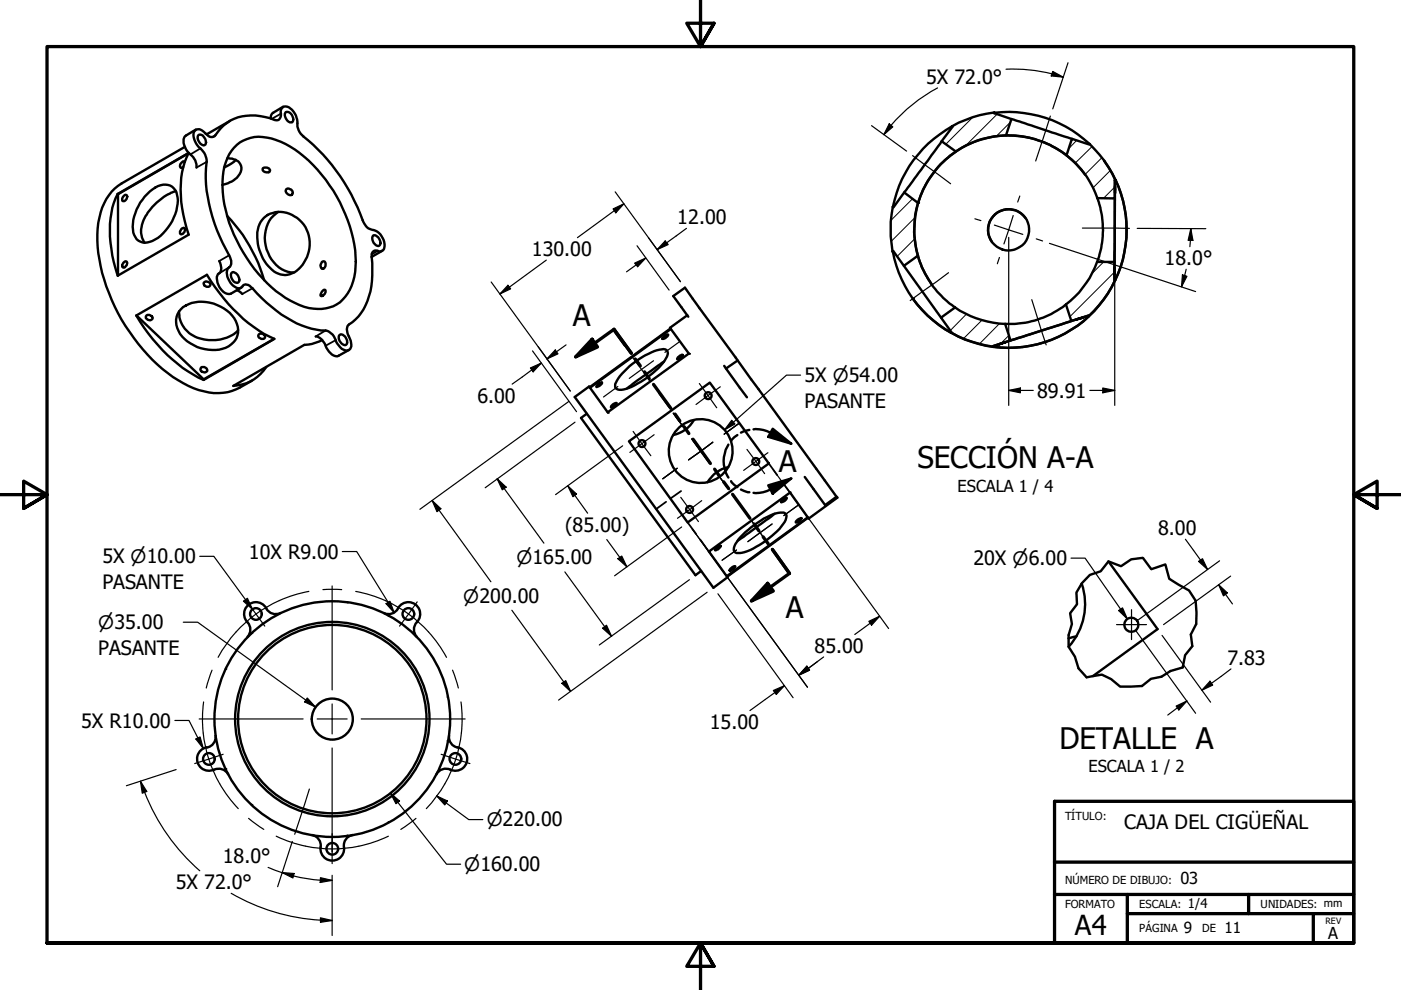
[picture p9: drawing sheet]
<svg xmlns="http://www.w3.org/2000/svg" width="297mm" height="210mm" viewBox="0 0 297 210" stroke-linecap="round" stroke-linejoin="round" font-family="sans-serif">
<!-- layer: Hatch (ANSI) -->
<g fill="none" stroke="#000" stroke-width=".21">
<path d="M206.2 24.9l-5.7 5.7M211.4 24.2l-6.7 6.7M214.2 25.9l-3 3M228.3 29.8l-1.7 1.7M231.5 31.1l-3.5 3.5M233.6 33.4l-3.5 3.6M235.4 36.2l-3.7 3.6M236.3 39.7l-2.3 2.3M193.5 42.1l-4.6 4.6M193.9 50.6l-3.7 3.8M194 46.1l-5 5.1M234 55.5l-2.5 2.5"/>
<path d="M236.3 57.7l-9.5 9.5M200.3 66.7l-.7 .8M204.9 66.6l-3.4 3.5M208.2 67.9l-3.9 3.9M212 68.6l-4.4 4.3M213.9 71.1l-1.7 1.8"/>
</g>
<!-- layer: Visible (ANSI) -->
<g fill="none" stroke="#000" stroke-width=".51">
<path d="M39.2 34.3h-.1a.86 .86 0 0 0-.7 1.3l.5-.2M39.2 31.2l-13.4 7.7a11.2 11.2 0 0 0-5 8.4 32.5 32.5 0 0 0 3.5 17.7 38.4 38.4 0 0 0 13.5 15.6 15 15 0 0 0 10.5 2.6 16.3 16.3 0 0 0 5.2-2.5M39.9 32.5l-14.9 8.7M41.5 27.6a1.31 1.31 0 0 1 1.7 .4l.7 .5a1.12 1.12 0 0 0 1.8 .2 9.1 9.1 0 0 1 10.4-3.9l1.1 .3a2.18 2.18 0 0 0 1.9 .3l.4-.6 .1-.7a1.16 1.16 0 0 1 .5-1.5 1.16 1.16 0 0 1 1.5 .4 4.3 4.3 0 0 1 1.5 3.8l.7 1.6a43.2 43.2 0 0 1 13.5 19.1 3.2 3.2 0 0 0 2.3 1.4 3.2 3.2 0 0 1 1.6 4.2 1.12 1.12 0 0 1-1.4 0 1.01 1.01 0 0 0-1 1.4 18 18 0 0 1-1.7 11.1 10.7 10.7 0 0 1-3.3 3.4 2.93 2.93 0 0 0 .4 2.8l.2 .8a1.2 1.2 0 0 1-.4 1.6 1.2 1.2 0 0 1-1.5-.3l-1.2-1.3a2.98 2.98 0 0 0-3.2-2.5 22.9 22.9 0 0 1-12.6-6.9l-2.3-2.3a1.09 1.09 0 0 0-1-.6 1.09 1.09 0 0 0-1 .6 1.9 1.9 0 0 1-2.4-1 2.83 2.83 0 0 1-.4-3 1.67 1.67 0 0 0 .4-2.4 35.8 35.8 0 0 1-5.2-17.8l.1-1.2a3.8 3.8 0 0 0-1.5-4.3 3.8 3.8 0 0 1-1.1-3.2zM41.5 27.5l-2.1 1.2a2.28 2.28 0 0 0 0 3l.6 .7a3.7 3.7 0 0 1 1.7 3.1M42.1 28.6a1.4 1.4 0 0 1 1.3 .7 1.4 1.4 0 0 1 0 1.5 1.52 1.52 0 0 1-1.3-2.2zM48.2 33.6h.3a2.59 2.59 0 0 1 2.7 1.9 4 4 0 0 1-3.2 3.5l-.9 .2M48.8 25.6l-5 2.9M49.6 31.3a7.8 7.8 0 0 1 8.9-1.6 24.3 24.3 0 0 1 11.3 9.6 30.2 30.2 0 0 1 5.6 16.2 10.2 10.2 0 0 1-4 9.1 9.4 9.4 0 0 1-8.9-.4 27.1 27.1 0 0 1-11.6-11.9 25 25 0 0 1-3.3-17l.3-.9a7.7 7.7 0 0 1 1.7-3.1zM50 33.9l-.8 .7-1.7 .9M55.8 35.7l.3-.2a.73 .73 0 0 1 .8 .1 .73 .73 0 0 1 .2 .8 .86 .86 0 0 1-.9 .1 .86 .86 0 0 1-.4-.8zM60 22.6l-2.3 1.4-.2 .5-.1 .6"/>
<path d="M60.6 23.8a1.41 1.41 0 0 1 1.3 .6 1.41 1.41 0 0 1 0 1.5 1.52 1.52 0 0 1-1.3-2.1zM199.6 29.9l-7.9 10.9M201.9 26.8h.1l-2.4 3.1 3 2.2M201.9 26.8h.1M201.9 26.8a25.1 25.1 0 0 0-12.6 17.1M202.6 32.1a21.1 21.1 0 0 0-8 10.9M210.8 23.8a23.7 23.7 0 0 0-8.9 3M210.8 23.8v.2l3.6 1.2-1.1 3.5M210.8 23.9a25.2 25.2 0 0 1 20.2 6.6M210.8 23.8v.2M213.3 28.7a20 20 0 0 0-10.7 3.4M213.3 28.7a21 21 0 0 1 12.8 4.2"/>
<path d="M214.4 25.2l12.9 4.2M226.1 32.9a19.6 19.6 0 0 1 6.6 9.1M230.1 37.1a20 20 0 0 0-27.9-4.6 20 20 0 0 0-4.6 27.9M231 30.5a23.6 23.6 0 0 1 5.5 7.7h-.2v3.9l-3.6-.1M231 30.5l-.1 .1-3.6-1.2-1.2 3.5M234.1 34.1a25 25 0 0 1-5.6 35 25 25 0 0 1-35-5.8M236.3 38.2v21.2M236.4 39.5v1.4zM236.4 38.2h.1a25.2 25.2 0 0 1-.1 21.3v-.1M25 41.1l15-8.7a21 21 0 0 0-.8 14.5l.8 2.9-15 8.7a25.2 25.2 0 0 1-.9-15.5zM25 41.1v17.3M26.2 55.7a.48 .48 0 0 1 .7-.2 .83 .83 0 0 1-.9 1.2l-.1-.5z"/>
<path d="M26.4 41.4l.3-.1a.72 .72 0 0 1 .1 .9 .72 .72 0 0 1-.9 .3v-.4zM30.7 41.7a6.1 6.1 0 0 1 4.4-2.5 2.72 2.72 0 0 1 2.6 2.7 10 10 0 0 1-5.4 9.2 2.71 2.71 0 0 1-4.1-2.4 10.3 10.3 0 0 1 2.5-7zM37.3 40.5a11.4 11.4 0 0 0-7.3 7.5 4.3 4.3 0 0 0 .7 3.5M38.4 48.6l.5-.3a.77 .77 0 0 1 .2 .9 .77 .77 0 0 1-.8 .4l-.1-.5zM43.2 60a.8 .8 0 0 1 .9-.2 .8 .8 0 0 1 .5 .7 .77 .77 0 0 1-.9 .3 .77 .77 0 0 1-.5-.8zM46.5 55.3a1.9 1.9 0 0 1-.3 2.8 3.3 3.3 0 0 0 1.6 4l.6 .2h.6l2.1-1.3M48.1 45.8a33.1 33.1 0 0 1 7.9 13.6M49.1 57.8a1.34 1.34 0 0 1 1.6 1.5v.3a.9 .9 0 0 1-.9 .3 .9 .9 0 0 1-.7-.8l-.1-.6zM55.9 46.2a5.6 5.6 0 0 1 7.6 .4 7 7 0 0 1-1.6 11.3 4.1 4.1 0 0 1-5.1-1.5 9.2 9.2 0 0 1-1.8-8.8zM59 44.9a6.8 6.8 0 0 0-2.2 8.7 6 6 0 0 0 5.5 4.2M60.7 40.1a.84 .84 0 0 1 1.1 .1 .84 .84 0 0 1 0 1.1 .93 .93 0 0 1-.9-.2 .93 .93 0 0 1-.2-1zM68.3 55.5a.5 .5 0 0 1 .6 0 .5 .5 0 0 1 .1 .7 .56 .56 0 0 1-.2 .7 .56 .56 0 0 1-.7-.2 .98 .98 0 0 1 .2-1.2z"/>
<path d="M79.1 49.9a1.43 1.43 0 0 1 1.4 2.1 .86 .86 0 0 1-1.3-.5l-.3-.9zM81 53.2l-2.2 1.3M189.2 53.3l.2-.1 2.2 3.2 3-2.2M189.3 53.3a24.8 24.8 0 0 0 12.4 17.3v-.1M189.4 53.2l-.2 .1M191.6 56.4l7.9 10.9M194.6 43l-2.9-2.2-2.3 3.2-.1-.1a27.3 27.3 0 0 0-.1 9.4M194.6 43a20.6 20.6 0 0 0 0 11.2M194.6 54.2a19.7 19.7 0 0 0 7.9 11M217.4 46.2a4.4 4.4 0 0 0-6.1-1 4.4 4.4 0 0 0-1 6.1M232.6 55.5h3.7v3.9h.1M232.6 55.5a20.1 20.1 0 0 1-6.6 9.1"/>
<path d="M232.7 42a19.1 19.1 0 0 1-.1 13.5M236.3 56.7v1.5zM236.3 42.1v13.4M236.4 59.4a24.6 24.6 0 0 1-5.6 7.6M28.9 66.9l15-8.6a35 35 0 0 0 13.2 13l1.1 .6-15 8.7a33.2 33.2 0 0 1-14.3-13.7zM29 66.9l14.2 13.5M31.1 66.9a.83 .83 0 0 1 1.2 .7 .8 .8 0 0 1-.9 .2 .8 .8 0 0 1-.5-.7zM38 66a6.1 6.1 0 0 0 5.8 6 7.9 7.9 0 0 0 6.7-2M38.4 65.6a7.4 7.4 0 0 1 9-.2 5.3 5.3 0 0 1 2.8 6.3 5.6 5.6 0 0 1-6.1 2.4 7.5 7.5 0 0 1-6.7-5.2 3.7 3.7 0 0 1 1-3.3zM42.6 77.9a.76 .76 0 0 1 .9 0 .76 .76 0 0 1 .3 .9 .76 .76 0 0 1-.9 0 .76 .76 0 0 1-.3-.9zM50.2 61.6l.6 .2 .6 .5M54.9 70.9a.75 .75 0 0 1 .9-.1 .75 .75 0 0 1 .3 .9 .83 .83 0 0 1-1.3-.7z"/>
<path d="M58.1 71.9l-14.9 8.5v.2M66.9 71.3a2.95 2.95 0 0 1 2.3 2.5 2.69 2.69 0 0 0 2.4 1.7l2.4-1.3M68.3 72.1l-.7 .3a7.9 7.9 0 0 1-3.1 .7l-15 8.7a8.7 8.7 0 0 0 7-4M68.5 61.6l.1-.1a.34 .34 0 0 1 .5 .1 .34 .34 0 0 1-.1 .5l-.3 .4a.39 .39 0 0 1-.3 .3 .39 .39 0 0 1-.5-.3zM72 71a1.34 1.34 0 0 1 1.6 1.6v.2a.65 .65 0 0 1-.6 .4 .65 .65 0 0 1-.6-.4l-.5-.8-.1-.6zM131.9 79.2a16.3 16.3 0 0 1 8.4-5.1 .97 .97 0 0 1 1.2 .3 .97 .97 0 0 1-.1 1.2 16.5 16.5 0 0 1-9.6 7 1 1 0 0 1-1.3-.3 1 1 0 0 1 .1-1.2zM140.5 71.6l.9-.7 .3 .1a1.58 1.58 0 0 1-1.2 .9zM140.8 76.7l-7.8 5.6M142.2 69.6l-17.2 12.5M142.2 69.8l-17.1 12.4M143.8 75.7l.9-.5a1.26 1.26 0 0 1-1.1 1zM145.7 66.8l-3.7 2.7 4 5.5-17.2 12.4-3.9-5.4-3 2.2 29.4 40.4 2.9-2.2-3.9-5.5 17.2-12.5 3.9 5.6 6.1-4.5-.1-.2"/>
<path d="M145.9 67.2l-3.2-4.4 2.5-1.8 32.2 44.3M153.5 77.6l4.9 6.6M156.4 76.4l-2.5 1.7M201.7 70.5a25.4 25.4 0 0 0 8.9 3M202.5 65.2a20.1 20.1 0 0 0 10.6 3.5M202.5 65.2l-3 2.1 2.2 3.2M211.8 73l1.4-.4zM213.1 68.7l1.1 3.5-3.6 1.2v.1M226 64.6l1.1 3.4 3.7-1.1v.1M226 64.6a19.3 19.3 0 0 1-12.9 4.1M227.1 68l-12.9 4.2M228.2 67.7l1.4-.4z"/>
<path d="M230.8 66.9l-20.2 6.5v.1M230.8 67h.1a24.8 24.8 0 0 1-20.3 6.5M124.4 87.7l-1.2 .9 24.2 33.4 1.3-.9M126.7 81.4l.9-.3a1.3 1.3 0 0 1-1.2 .9zM129.6 86.1l.5-.5 .6-.2a1.3 1.3 0 0 1-1.2 .9zM133.3 93.6l17.2-12.5 12.5 17.2-17.2 12.5zM147.1 89.1a6.8 6.8 0 0 1-4.4 3.1M154.4 99a6.9 6.9 0 0 0-4.4 3.3M151.8 116.2l.5-.4 .5-.1a1.3 1.3 0 0 1-1.2 .9zM157.5 113.3a18.3 18.3 0 0 1 7.5-4.6h.4a1 1 0 0 1 1.2 .3 1 1 0 0 1 0 1.3 17.2 17.2 0 0 1-6.9 6 4.9 4.9 0 0 1-3.8 .8 1.35 1.35 0 0 1 .1-1.8zM164.2 108.9l-7.8 5.8M165.7 106.2l1.1-.7a1.1 1.1 0 0 1-1.2 1z"/>
<path d="M168.8 110.5l1.1-.7a1.1 1.1 0 0 1-1.2 1zM170.6 101.1l4.3 6 2.5-1.8M171.3 109.7l-17.2 12.4M171.3 109.8l-17.1 12.5M235 119l10.4 14.4-13.7 10M59.4 130a2.36 2.36 0 0 1-3.2-1.4 2.51 2.51 0 0 0-3.6-.3 2.51 2.51 0 0 0-.1 3.6 2.25 2.25 0 0 1 0 3.1M81.4 130a2.36 2.36 0 0 0 3.2-1.4 2.51 2.51 0 0 1 3.6-.3 2.51 2.51 0 0 1 .2 3.6 2.25 2.25 0 0 0 0 3.1M154.9 120.6l.6-.5h.4a1.14 1.14 0 0 1-1.2 .8zM228.2 134.9l-1.6 .5M229.3 123.8a13.5 13.5 0 0 1-2.7 13.3M43.9 158.4a2.51 2.51 0 0 0-2 3.3 2.51 2.51 0 0 0 3.5 1.5M45.7 156a2.25 2.25 0 0 1-1.8 2.5"/>
<path d="M95.2 156a2.25 2.25 0 0 0 1.8 2.5M97 158.4a2.51 2.51 0 0 1 1.9 3.3 2.51 2.51 0 0 1-3.4 1.5M45.4 163.2a2.25 2.25 0 0 1 3 1M66.1 177a2.25 2.25 0 0 1 1.9 2.6M68 179.6a2.51 2.51 0 0 0 2.5 2.9 2.51 2.51 0 0 0 2.4-2.9M74.8 177a2.25 2.25 0 0 0-1.9 2.6M95.5 163.2a2.25 2.25 0 0 0-3 1"/>
<circle cx="213.8" cy="48.7" r="4.4"/>
<circle cx="136.1" cy="94" r=".73"/>
<circle cx="148.6" cy="95.6" r="6.8"/>
<circle cx="150.1" cy="83.9" r=".73"/>
<circle cx="160.2" cy="97.9" r=".73"/>
<circle cx="146.2" cy="108" r=".73"/>
<circle cx="54.3" cy="130.2" r="1.24"/>
<circle cx="86.6" cy="130.2" r="1.24"/>
<circle cx="239.9" cy="132.5" r="1.49"/>
<circle cx="70.5" cy="152.5" r="25"/>
<circle cx="70.5" cy="152.5" r="4.4"/>
<circle cx="70.5" cy="152.5" r="20"/>
<circle cx="70.5" cy="152.5" r="20.6"/>
<circle cx="44.3" cy="160.9" r="1.24"/>
<circle cx="70.5" cy="180" r="1.24"/>
<circle cx="96.6" cy="160.9" r="1.24"/>
</g>
<!-- layer: Visible Narrow (ANSI) -->
<path d="M42.5 31.5l-2.1 1.2M43.8 34.3l-2.1 1.2M45.7 28.7l-.7 .4M59.6 24.1l-1.9 1.1M48.6 56.7l-2.1 1.2M48.6 54.1l-2.1 1.2M80.1 53.2l-1.3 .7M53.5 61.1l-2.1 1.2M69 70.1l-2.1 1.2M71.2 72.1l-2.2 1.2" fill="none" stroke="#000" stroke-width=".38"/>
<!-- layer: Hidden (ANSI) -->
<g fill="none" stroke="#000" stroke-width=".38">
<path d="M128.8 87.4l.1 .1M163 98.3l1.8 2.4M141.2 106.4l-2.1 1.5M144.4 104.1l-2.2 1.5M145.8 110.8l1.8 2.4M148.5 114.4l1.7 2.5M165.7 102l1.7 2.4M167.4 104.4h.1M53.3 134.3h.1M73.5 127.6v.1M82.4 130.6h.1M82.5 130.5v.1"/>
<path d="M47.9 141.8h.1M94.9 157.1h.1M94.9 147.8h.1M94.9 147.7h.1M47.9 163h.1M53.3 170.5v.1M73.5 177.2v.1M82.4 174.3h.1M82.5 174.3h.1"/>
</g>
<g fill="#000">
<circle cx="146.1" cy="75" r=".19"/>
<circle cx="128.9" cy="87.5" r=".19"/>
<circle cx="150.2" cy="116.9" r=".19"/>
<circle cx="150.3" cy="116.9" r=".19"/>
<circle cx="167.4" cy="104.4" r=".19"/>
<circle cx="53.3" cy="134.2" r=".19"/>
<circle cx="73.6" cy="127.7" r=".19"/>
<circle cx="47.8" cy="141.8" r=".19"/>
<circle cx="47.8" cy="163" r=".19"/>
<circle cx="53.3" cy="170.7" r=".19"/>
<circle cx="73.6" cy="177.1" r=".19"/>
</g>
<!-- layer: Visible (ANSI) -->
<g fill="#000">
<circle cx="194.6" cy="43" r=".25"/>
<circle cx="193.5" cy="63.3" r=".25"/>
</g>
<!-- layer: Break Line (ANSI) -->
<path d="M231.1 121.9l2.3-.8 1.6-2.1 2.7 1.1 2.1-1.5 2.5-.3 1.8 2.4 3-1 .8 3 4.2 2.5 1.4 2.2 .2 2.5-.1 2.4-1.1 2.2 .3 2.5-1.5 1.9-.5 2.6-2.6 .8-1.9 1.2-2.3 .4-1.9 1.6-4.6 .1-1.9-1.6-2-1-3.2 .6-1.7-1.9-.8-2.5-1.3-2.1v-2.4l.7-2.4-.4-2.3 1.4-1.9-.1-2.5 1.2-2z" fill="none" stroke="#000" stroke-width=".51"/>
<!-- layer: Section Line (ANSI) -->
<g fill="none" stroke="#000" stroke-width=".7">
<path d="M125.5 71.9l1.2 1.7-4.7 2.1zM133.9 74.9l-3.7-5.1-8.2 5.9M134.7 76.1l1.1 1.5M136.7 78.8l1 1.5M138.6 81.5l3.6 5.1M143.1 87.8l1 1.5M145 90.5l1 1.4M146.9 93.1l3.7 5.2M151.5 99.5l1 1.4M153.4 102.1l1.1 1.5M155.3 104.8l3.7 5.1M159.9 111.1l1 1.5"/>
<path d="M161.8 113.8l1.1 1.5M163.8 116.5l3.6 5.1-8.1 5.8M162.8 123.7l1.2 1.6-4.7 2.1z"/>
</g>
<g fill="#000">
<path d="M125.5 71.9l1.2 1.7-4.7 2.1z" fill-rule="evenodd"/>
<path d="M162.8 123.7l1.2 1.6-4.7 2.1z" fill-rule="evenodd"/>
</g>
<!-- layer: Detail Boundary (ANSI) -->
<path d="M154.4 94.3a6.5 6.5 0 0 0 0 7M156.3 92.2l-.6 .5-.7 .8M158.9 91.2l-1.8 .5M159.8 91a6.2 6.2 0 0 1 3.5 .7l4.5 2.4M163.8 90.9l4 3.2-4.9-1.5zM155 102l.7 .8 .6 .5M157.1 103.8l1.8 .6M162.9 102.9l4.9-1.5-4 3.3zM167.8 101.4l-4.5 2.4a6.2 6.2 0 0 1-3.5 .7" fill="none" stroke="#000" stroke-width=".51"/>
<g fill="#000">
<path d="M163.8 90.9l4 3.2-4.9-1.5z" fill-rule="evenodd"/>
<path d="M162.9 102.9l4.9-1.5-4 3.3z" fill-rule="evenodd"/>
</g>
<!-- layer: Border (ANSI) -->
<path d="M148.5 -.1v10l-2.9-5h5.8l-2.9 5 2.9-5M0 104.9h10l-5-2.9v5.8l5-2.9-5 2.9M297 104.9h-10l5-2.9v5.8l-5-2.9 5 2.9M10 199.9v-190h277v190h-277h277M151.4 204.9l-2.9-5 2.9 5h-5.8l2.9-5v10" fill="none" stroke="#000" stroke-width=".7"/>
<!-- layer: Title (ANSI) -->
<path d="M223.6 169.9h63.4v30h-63.4zM223.6 189.6h63.4M223.6 182.8h63.4M239 189.6v10.3M239 193.7h39.4M264.7 189.6v4.1M287 193.7h-8.6v6.2" fill="none" stroke="#000" stroke-width=".7"/>
<!-- layer: Center Mark (ANSI) -->
<g fill="none" stroke="#000" stroke-width=".25">
<path d="M206.7 46.4l1.3 .4M210.8 47.7l3.1 1M211.9 54.6l-.4 1.3M213.9 48.7l-1 3M213.9 48.7l3 1M214.8 45.7l-.9 3M216.2 41.6l-.4 1.2M219.7 50.6l1.3 .5M130.2 70.3l2.2 3.1M134.1 75.8l1.9 2.5M136 78.3l1.9 2.6M136 78.3l-2.6 1.9"/>
<path d="M138.6 76.5l-2.6 1.8M144 72.5l-3 2.2M131 82l-3 2.2M134.2 91.5l3.8 5.1M138.7 92.2l-5.2 3.7M139.6 83.3l2.3 3.1M142.7 87.6l2.3 3M143.6 99.3l-3.1 2.2M146.7 93.1l1.9 2.6M148.3 81.3l3.7 5.2M148.6 95.7l1.8 2.5M148.6 95.7l-2.6 1.8"/>
<path d="M151.1 93.8l-2.5 1.9M152.7 82l-5.1 3.8M156.6 89.8l-3.1 2.2M158.4 95.3l3.7 5.1M162.8 96l-5.1 3.7M144.3 105.4l3.8 5.2M148.8 106.1l-5.2 3.8M152.2 100.6l2.2 3.1M155.3 104.9l2.2 3.1M156.1 116.6l-3 2.2M159.3 110.4l1.9 2.5M161.2 112.9l1.8 2.6"/>
<path d="M161.2 112.9l-2.6 1.9M163.7 111.1l-2.5 1.8M164.8 118l2.2 3M169.2 107.2l-3 2.1M52.4 127.6l3.7 5.2M70.4 124.2v22.1M88.5 127.6l-3.8 5.2M236.7 132.4h6.4M239.9 129.3v6.3M42.2 152.4h22.1M47.3 159.9l-6 2M67.2 152.4h6.4"/>
<path d="M70.4 149.3v6.3M70.4 158.6v22M76.6 152.4h22M93.5 159.9l6.1 2M70.4 176.8v6.3"/>
</g>
<!-- layer: Centerline (ANSI) -->
<g fill="none" stroke="#000" stroke-width=".25">
<path d="M193.5 33l8 6M222.7 24.6l-3.1 9.5M201.1 57.8l-8.1 5.9M229.5 48.4h10M218.8 63.5l3 9.6M65.5 125.4a27.5 27.5 0 0 0-19.3 14M68.5 125h3.9M75.4 125.4a27.5 27.5 0 0 1 19.3 14M43.2 148.8a27.5 27.5 0 0 0 7.3 22.7M45 142.1l-1.3 3.8M95.9 142.1l1.3 3.8M97.7 148.8a27.5 27.5 0 0 1 .1 6.6"/>
<path d="M97.8 155.4a27.5 27.5 0 0 1-7.4 16.1M52.7 173.5l3.2 2.3M58.6 177.3a27.5 27.5 0 0 0 23.7 0M65.6 167.3l-3.1 9.6M88.2 173.5l-3.2 2.4"/>
</g>
<!-- layer: Dimension (ANSI) -->
<g fill="none" stroke="#000" stroke-width=".25">
<path d="M198.8 18.6a33.6 33.6 0 0 0-11.4 9.9M213.3 14.7a34 34 0 0 1 9.7 1M223 15.7l2.4 .7M223.2 15.1l2.2 1.3-2.5-.3zM226.4 13.3l-3.2 9.8M184.8 26.6l7.4 5.4M188.5 26.3l.8 .6-1.9 1.6zM104.1 59.8l16.8 23.1M115.8 55.2l-9.8 7.1M130 44.3l2.3-1.1-1.7 1.9zM130.4 40.7l13.9 19-6.8-9.3M132.3 43.2l-9.9 7.2"/>
<path d="M134.6 55.8l2.3-1.1-1.7 1.9zM135.1 52.1l6.8 9.4M136.9 54.7l-4.1 2.9M141 51.1l.7 .8-2.4 1zM145.5 48.4l-6.2 4.5M213.9 50.3v35.7M222.5 51.6l31 10.2M236.3 50.4v35.6M241.1 48.4l14.6 .1M250.7 58.3l1 .3-1.2 2.2zM251.5 57.1l-1 3.7M252.5 48.5l.4 2.5h-1z"/>
<path d="M252.5 48.5l-.2 3.8M107.7 60.5l.6 .7-2.3 1.1zM112.5 78l2.2-1-1.7 1.8zM112.9 74.4l9.3 12.9M114.7 77l-6.1 4.4M117.7 74.2l.6 .8-2.3 1.1zM120 73.1l-4 3M169.7 79.5h-2.9l-13.2 11.7M120.6 85.1l-31.6 22.9M121.9 89.5l-19 13.9M132 94.5l-14.2 10.4M155.1 89.1l.7 .8-2.2 1.3z"/>
<path d="M164 99.6l24.4 33.7M213.9 82.8l2.4-.5v1zM213.9 82.8h5.2M231.1 82.8h5.2M233.8 82.3l2.5 .5-2.5 .5zM42.4 118h2.9l8.2 11.2M72.6 116.9h3l8 13M91.6 106.1l1.9 1.8-.9 .6zM91.6 106.1l12.5 17.3M105.4 101.5l1.9 1.8-.8 .6zM105.4 101.5l9.9 13.7M120.4 103l1.8 1.7-.7 .6z"/>
<path d="M120.4 103l4.2 5.8M128.7 114.4l4.2 5.8M131 118.5l.8-.6 1.1 2.3zM144.5 111.7l-14.2 10.4M146.7 112.1l24.5 33.6M227.1 118.3h3l8.9 12.9M251.3 114.3l4.7 6.4M254.1 119l.9-.5 1 2.2zM258.6 118.9l-17.4 12.6M38.9 131.9h3l25 18M51.6 127.5l.9-.7 1 2.4zM81.9 128l.8-.5 .9 2.4z"/>
<path d="M108.5 129.4l12.5 17.2M119.8 121.3l9.9 13.6M127.8 133.2l.8-.6 1.1 2.3zM146.2 122.9l-19.1 13.9M149.9 125.6l-31.5 22.8M152.2 125.9l15.9 22M174.6 139.3l-3.2 2.4M184.2 131.7l2.3-1-1.7 1.9zM186.5 130.7l-5.3 3.8M237.2 129.4l.8-.5 1 2.3zM240.9 133.8l12.6 17.4M246.4 134.7l10.3 14.2"/>
<path d="M258.4 124l1.8 1.7-.8 .6zM258.4 124l2.9 4.1M260.9 122.1l-14.2 10.3M37.1 152.8h3l3 5.9M41.5 156.7l.9-.5 .7 2.5zM65.2 148l1.7 1.9-2.3-1.1zM119.1 144.9l.9-.6 1 2.3zM164 146.4l2.3-1-1.7 1.8zM166.3 145.4l-7.3 5.3M171.1 141.3l.5 .8-2.2 1.1zM171.4 141.7l-2 1.5M173.4 140.2l-2 1.5"/>
<path d="M249.4 149.7l2.3-1.1-1.8 1.9zM251.7 148.6l-4.1 3M256.5 144.4l.6 .9-2.3 1zM261 141.8l-6.2 4.5M29.8 165.6l1.3 2.2-.9 .4zM29.8 165.6l.9 2.4M30.7 168a42.7 42.7 0 0 0 11.7 16.6M37.3 163.2l-10.5 3.4M62 178.4l-3.1 9.6M82.8 168.2l1.9 1.6-.8 .6zM82.8 168.2l11.9 15h3M92.6 168.8l2.3 1-.6 .9z"/>
<path d="M92.6 168.8l6.8 5h3M49 189.4a42.7 42.7 0 0 0 18.9 5.7M56.8 183.9l3.1 1.1M59.8 185l2.6 .2-.3 1zM59.8 185l2.4 .7M62.3 185.7l2.8 .6 2.9 .3M67.9 194.6l2.5 .6-2.5 .4zM67.9 186.1l2.5 .6-2.5 .4zM67.9 195l2.5 .2M67.9 186.6l2.5 .1M70.4 185.6v12.7"/>
</g>
<g fill="#000">
<path d="M223.2 15.1l2.2 1.3-2.5-.3z" fill-rule="evenodd"/>
<path d="M188.5 26.3l.8 .6-1.9 1.6z" fill-rule="evenodd"/>
<path d="M130 44.3l2.3-1.1-1.7 1.9z" fill-rule="evenodd"/>
<path d="M134.6 55.8l2.3-1.1-1.7 1.9z" fill-rule="evenodd"/>
<path d="M141 51.1l.7 .8-2.4 1z" fill-rule="evenodd"/>
<path d="M250.7 58.3l1 .3-1.2 2.2z" fill-rule="evenodd"/>
<path d="M252.5 48.5l.4 2.5h-1z" fill-rule="evenodd"/>
<path d="M107.7 60.5l.6 .7-2.3 1.1z" fill-rule="evenodd"/>
<path d="M112.5 78l2.2-1-1.7 1.8z" fill-rule="evenodd"/>
<path d="M117.7 74.2l.6 .8-2.3 1.1z" fill-rule="evenodd"/>
<path d="M155.1 89.1l.7 .8-2.2 1.3z" fill-rule="evenodd"/>
<path d="M213.9 82.8l2.4-.5v1z" fill-rule="evenodd"/>
<path d="M233.8 82.3l2.5 .5-2.5 .5z" fill-rule="evenodd"/>
<path d="M91.6 106.1l1.9 1.8-.9 .6z" fill-rule="evenodd"/>
<path d="M105.4 101.5l1.9 1.8-.8 .6z" fill-rule="evenodd"/>
<path d="M120.4 103l1.8 1.7-.7 .6z" fill-rule="evenodd"/>
<path d="M131 118.5l.8-.6 1.1 2.3z" fill-rule="evenodd"/>
<path d="M254.1 119l.9-.5 1 2.2z" fill-rule="evenodd"/>
<path d="M51.6 127.5l.9-.7 1 2.4z" fill-rule="evenodd"/>
<path d="M81.9 128l.8-.5 .9 2.4z" fill-rule="evenodd"/>
<path d="M127.8 133.2l.8-.6 1.1 2.3z" fill-rule="evenodd"/>
<path d="M184.2 131.7l2.3-1-1.7 1.9z" fill-rule="evenodd"/>
<path d="M237.2 129.4l.8-.5 1 2.3z" fill-rule="evenodd"/>
<path d="M258.4 124l1.8 1.7-.8 .6z" fill-rule="evenodd"/>
<path d="M41.5 156.7l.9-.5 .7 2.5z" fill-rule="evenodd"/>
<path d="M65.2 148l1.7 1.9-2.3-1.1z" fill-rule="evenodd"/>
<path d="M119.1 144.9l.9-.6 1 2.3z" fill-rule="evenodd"/>
<path d="M164 146.4l2.3-1-1.7 1.8z" fill-rule="evenodd"/>
<path d="M171.1 141.3l.5 .8-2.2 1.1z" fill-rule="evenodd"/>
<path d="M171.1 141.3l.5 .8-2.2 1.1z" fill-rule="evenodd"/>
<path d="M249.4 149.7l2.3-1.1-1.8 1.9z" fill-rule="evenodd"/>
<path d="M256.5 144.4l.6 .9-2.3 1z" fill-rule="evenodd"/>
<path d="M29.8 165.6l1.3 2.2-.9 .4z" fill-rule="evenodd"/>
<path d="M82.8 168.2l1.9 1.6-.8 .6z" fill-rule="evenodd"/>
<path d="M92.6 168.8l2.3 1-.6 .9z" fill-rule="evenodd"/>
<path d="M59.8 185l2.6 .2-.3 1z" fill-rule="evenodd"/>
<path d="M67.9 186.1l2.5 .6-2.5 .4z" fill-rule="evenodd"/>
<path d="M67.9 194.6l2.5 .6-2.5 .4z" fill-rule="evenodd"/>
</g>
<g font-size="6.3">
<text x="121.5" y="69.1">A</text>
<text x="165.1" y="100">A</text>
<text x="194.5" y="99.3">SECCIÓN A-A</text>
<text x="166.6" y="131">A</text>
<text x="224.6" y="158.8">DETALLE A</text>
</g>
<text font-size="5.8" x="227.9" y="198.3">A4</text>
<g font-size="4.2">
<text x="196.3" y="17.8">5X 72.0°</text>
<text x="143.6" y="47.6">12.00</text>
<text x="112.8" y="54.3">130.00</text>
<text x="246.9" y="56.2">18.0°</text>
<text x="170.6" y="81">5X ⌀54.00</text>
<text x="101.2" y="85.4">6.00</text>
<text x="170.6" y="86.5">PASANTE</text>
<text x="219.9" y="84.3">89.91</text>
<text x="119.8" y="112.7">(85.00)</text>
<text x="245.6" y="113.4">8.00</text>
<text x="21.7" y="119.4">5X ⌀10.00</text>
<text x="52.8" y="118.5">10X R9.00</text>
<text x="206.4" y="119.8">20X ⌀6.00</text>
<text x="21.7" y="124.9">PASANTE</text>
<text x="20.8" y="138.8">PASANTE</text>
<text x="172.7" y="138.4">85.00</text>
<text x="260.2" y="141">7.83</text>
<text x="17.2" y="154.3">5X R10.00</text>
<text x="150.5" y="154.6">15.00</text>
<text x="238.3" y="175.7">CAJA DEL CIGÜEÑAL</text>
<text x="47.2" y="183">18.0°</text>
<text x="37.3" y="188.5">5X 72.0°</text>
</g>
<g font-size="3.9">
<text x="109.5" y="119.7">⌀165.00</text>
<text x="98.2" y="127.9">⌀200.00</text>
<text x="20.8" y="133.4">⌀35.00</text>
<text x="103.2" y="175.2">⌀220.00</text>
<text x="98.4" y="184.7">⌀160.00</text>
</g>
<g font-size="3.5">
<text x="203" y="104.2">ESCALA 1 / 4</text>
<text x="230.8" y="163.7">ESCALA 1 / 2</text>
<text x="250.3" y="187.5">03</text>
<text x="281.6" y="199">A</text>
</g>
<g font-size="3.2">
<text x="251" y="197.8">9</text>
<text x="259.6" y="197.8">11</text>
</g>
<text font-size="2.8" x="251.8" y="192.5">1/4</text>
<g font-size="2.3">
<text x="225.8" y="174">TÍTULO:</text>
<text x="225.8" y="187.4">NÚMERO DE DIBUJO:</text>
<text x="225.8" y="192.5">FORMATO</text>
<text x="241.6" y="197.6">PÁGINA</text>
<text x="241.6" y="192.5">ESCALA:</text>
<text x="254.9" y="197.6">DE</text>
<text x="267.3" y="192.5">UNIDADES: mm</text>
</g>
<text font-size="1.8" x="281.1" y="195.8">REV</text>
</svg>
